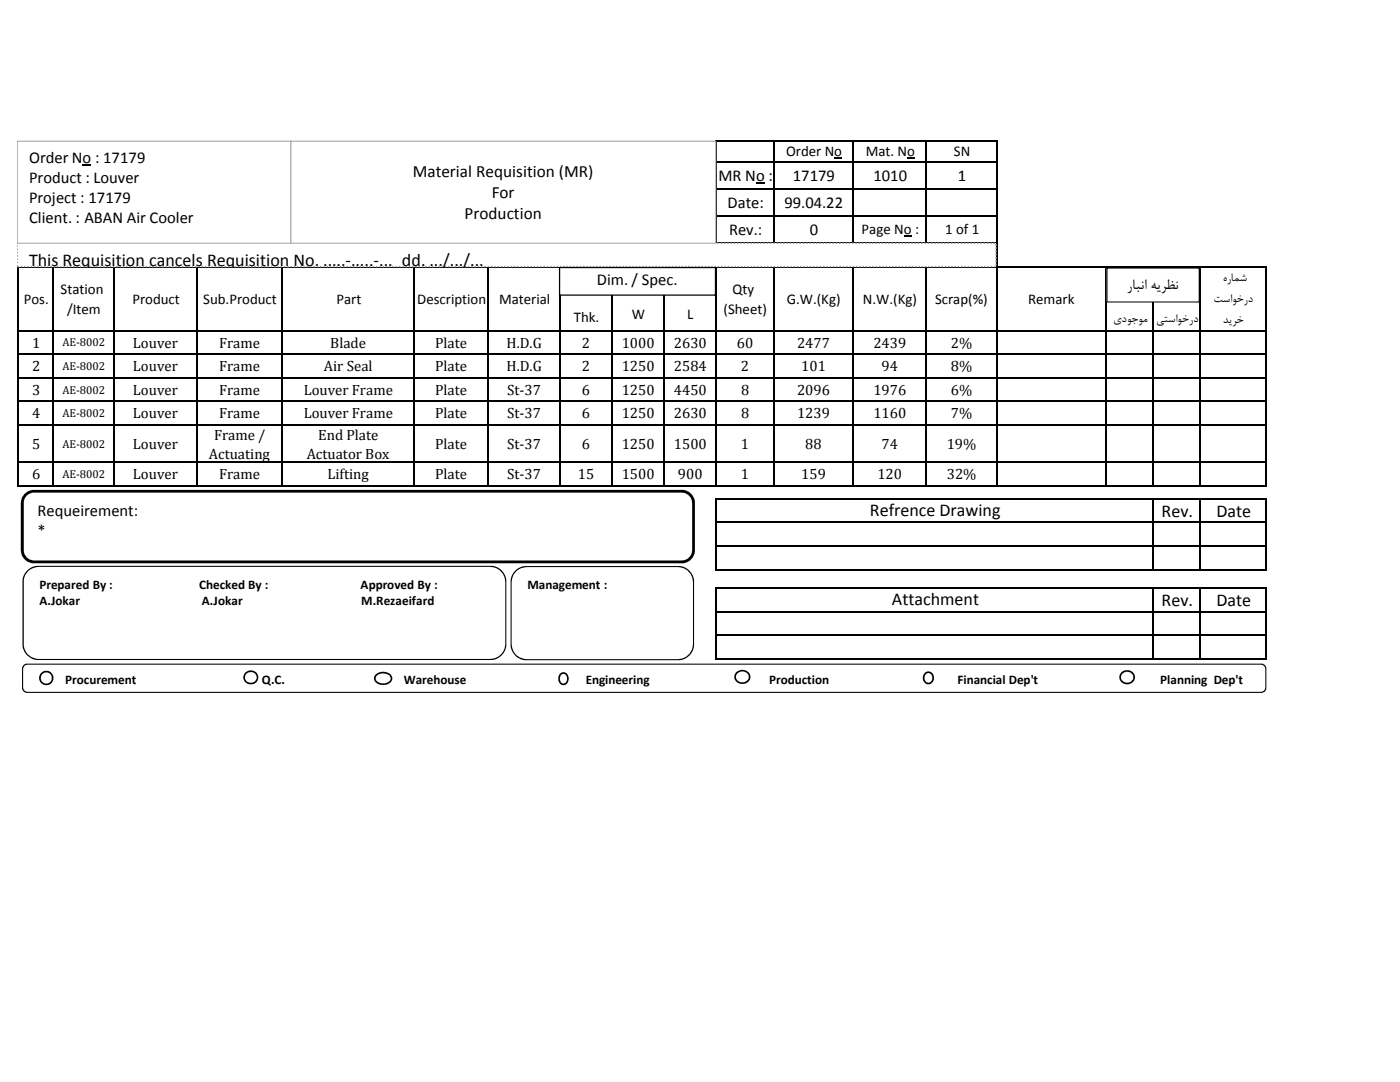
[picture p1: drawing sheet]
<svg xmlns="http://www.w3.org/2000/svg" width="279mm" height="216mm" viewBox="0 0 279 216" stroke-linecap="round" stroke-linejoin="round" font-family="sans-serif">
<path d="M150.9 36.4h1.7v.3h-1.7zM166.5 31.5h1.6v.2h-1.6zM181.1 31.5h1.5v.2h-1.5zM180.4 47.1h1.5v.2h-1.5z" fill="#000"/>
<g fill="none" stroke="#000" stroke-width=".3">
<path d="M143 27.9v20.7M143.1 28h56M143.1 32.3h56M143.1 37.7h56M154.4 28.2v20.4M170.3 28.2v20.4M184.8 28.2v20.4M198.9 28.2v68.9M3.6 53.2v43.9M3.7 53.3h249.2M10.6 53.5v43.6M22.8 53.5v43.6"/>
<path d="M39.2 53.5v43.6M56.4 53.5v43.6M82.6 53.5v43.6M97.4 53.5v43.6M111.7 53.5v43.6M122.2 53.5v43.6M132.6 53.5v43.6M143 53.5v43.6M143.1 43h56M143.1 48.4h56M154.4 53.5v43.6M170.3 53.5v43.6"/>
<path d="M184.8 53.5v43.6M220.7 53.5v43.6M230.1 53.5v43.6M239.5 53.5v43.6M252.7 53.5v43.6M3.7 66h249.2M3.7 70.7h249.2M3.7 75.4h249.2M3.7 80.1h249.2M3.7 84.8h249.2M3.7 92.3h249.2M3.7 97h249.2"/>
<path d="M143 99.4v14.4M143.1 99.5h109.8M230.1 99.7v14.1M239.5 99.7v14.1M252.7 99.7v14.1M143 117.2v14.4M143.1 104.2h109.8M143.1 108.9h109.8M143.1 113.6h109.8M143.1 117.4h109.8M230.1 117.5v14.1M239.5 117.5v14.1"/>
<path d="M252.7 117.5v14.1M143.1 122.1h109.8M143.1 126.8h109.8M143.1 131.5h109.8"/>
</g>
<path d="M3.4 48.5h195.4v4.7h-195.4z" fill="#fff"/>
<path d="M3.4 52.9h.2v.3h-.2zM3.4 52.2h.2v.3h-.2zM3.4 51.6h.2v.3h-.2zM3.4 50.9h.2v.3h-.2zM3.4 50.2h.2v.3h-.2zM3.4 49.6h.2v.3h-.2zM3.4 48.9h.2v.3h-.2zM3.4 48.4h.3v.3h-.3l.2-.2-.2 .1zM4 48.4h.4v.3h-.4zM4.7 48.4h.3v.3h-.3zM5.3 48.4h.4v.3h-.4zM6 48.4h.3v.3h-.3zM6.6 48.4h.4v.3h-.4zM7.3 48.4h.4v.3h-.4zM8 48.4h.3v.3h-.3zM8.6 48.4h.4v.3h-.4zM9.3 48.4h.3v.3h-.3zM9.9 48.4h.4v.3h-.4zM10.6 48.4h.3v.3h-.3zM11.3 48.4h.3v.3h-.3zM11.9 48.4h.3v.3h-.3zM12.6 48.4h.3v.3h-.3zM13.2 48.4h.3v.3h-.3zM13.9 48.4h.3v.3h-.3zM14.5 48.4h.4v.3h-.4zM15.2 48.4h.3v.3h-.3zM15.8 48.4h.4v.3h-.4zM16.5 48.4h.3v.3h-.3zM17.1 48.4h.4v.3h-.4zM17.8 48.4h.4v.3h-.4zM18.5 48.4h.3v.3h-.3zM19.1 48.4h.4v.3h-.4zM19.8 48.4h.3v.3h-.3zM20.4 48.4h.4v.3h-.4zM21.1 48.4h.3v.3h-.3zM21.8 48.4h.3v.3h-.3zM22.4 48.4h.3v.3h-.3zM23.1 48.4h.3v.3h-.3zM23.7 48.4h.3v.3h-.3zM24.4 48.4h.3v.3h-.3zM25 48.4h.4v.3h-.4zM25.7 48.4h.3v.3h-.3zM26.3 48.4h.4v.3h-.4zM27 48.4h.3v.3h-.3zM27.6 48.4h.4v.3h-.4zM28.3 48.4h.4v.3h-.4zM29 48.4h.3v.3h-.3zM29.6 48.4h.4v.3h-.4zM30.3 48.4h.3v.3h-.3zM30.9 48.4h.4v.3h-.4zM31.6 48.4h.3v.3h-.3zM32.3 48.4h.3v.3h-.3zM32.9 48.4h.3v.3h-.3zM33.6 48.4h.3v.3h-.3zM34.2 48.4h.3v.3h-.3zM34.9 48.4h.3v.3h-.3zM35.5 48.4h.4v.3h-.4zM36.2 48.4h.3v.3h-.3zM36.8 48.4h.4v.3h-.4zM37.5 48.4h.3v.3h-.3zM38.1 48.4h.4v.3h-.4zM38.8 48.4h.4v.3h-.4zM39.5 48.4h.3v.3h-.3zM40.1 48.4h.4v.3h-.4zM40.8 48.4h.3v.3h-.3zM41.4 48.4h.4v.3h-.4zM42.1 48.4h.3v.3h-.3zM42.8 48.4h.3v.3h-.3zM43.4 48.4h.3v.3h-.3zM44.1 48.4h.3v.3h-.3zM44.7 48.4h.3v.3h-.3zM45.4 48.4h.3v.3h-.3zM46 48.4h.4v.3h-.4zM46.7 48.4h.3v.3h-.3zM47.3 48.4h.4v.3h-.4zM48 48.4h.3v.3h-.3zM48.6 48.4h.4v.3h-.4zM49.3 48.4h.4v.3h-.4zM50 48.4h.3v.3h-.3zM50.6 48.4h.4v.3h-.4zM51.3 48.4h.3v.3h-.3zM51.9 48.4h.4v.3h-.4zM52.6 48.4h.3v.3h-.3zM53.3 48.4h.3v.3h-.3zM53.9 48.4h.3v.3h-.3zM54.6 48.4h.3v.3h-.3zM55.2 48.4h.3v.3h-.3zM55.9 48.4h.3v.3h-.3zM56.5 48.4h.4v.3h-.4zM57.2 48.4h.3v.3h-.3zM57.8 48.4h.4v.3h-.4zM58.5 48.4h.3v.3h-.3zM59.1 48.4h.4v.3h-.4zM59.8 48.4h.4v.3h-.4zM60.5 48.4h.3v.3h-.3zM61.1 48.4h.4v.3h-.4zM61.8 48.4h.3v.3h-.3zM62.4 48.4h.4v.3h-.4zM63.1 48.4h.3v.3h-.3zM63.8 48.4h.3v.3h-.3zM64.4 48.4h.3v.3h-.3zM65.1 48.4h.3v.3h-.3zM65.7 48.4h.3v.3h-.3zM66.4 48.4h.3v.3h-.3zM67 48.4h.4v.3h-.4zM67.7 48.4h.3v.3h-.3zM68.3 48.4h.4v.3h-.4zM69 48.4h.3v.3h-.3zM69.6 48.4h.4v.3h-.4zM70.3 48.4h.4v.3h-.4zM71 48.4h.3v.3h-.3zM71.6 48.4h.4v.3h-.4zM72.3 48.4h.3v.3h-.3zM72.9 48.4h.4v.3h-.4zM73.6 48.4h.3v.3h-.3zM74.3 48.4h.3v.3h-.3zM74.9 48.4h.3v.3h-.3zM75.6 48.4h.3v.3h-.3zM76.2 48.4h.3v.3h-.3zM76.9 48.4h.3v.3h-.3zM77.5 48.4h.4v.3h-.4zM78.2 48.4h.3v.3h-.3zM78.8 48.4h.4v.3h-.4zM79.5 48.4h.3v.3h-.3zM80.1 48.4h.4v.3h-.4zM80.8 48.4h.4v.3h-.4zM81.4 48.4h.4v.3h-.4zM82.1 48.4h.4v.3h-.4zM82.8 48.4h.3v.3h-.3zM83.4 48.4h.4v.3h-.4zM84.1 48.4h.3v.3h-.3zM84.8 48.4h.3v.3h-.3zM85.4 48.4h.3v.3h-.3zM86.1 48.4h.3v.3h-.3zM86.7 48.4h.3v.3h-.3zM87.4 48.4h.3v.3h-.3zM88 48.4h.3v.3h-.3zM88.7 48.4h.3v.3h-.3zM89.3 48.4h.4v.3h-.4zM90 48.4h.3v.3h-.3zM90.6 48.4h.4v.3h-.4zM91.3 48.4h.4v.3h-.4zM91.9 48.4h.4v.3h-.4zM92.6 48.4h.4v.3h-.4zM93.3 48.4h.3v.3h-.3zM93.9 48.4h.4v.3h-.4zM94.6 48.4h.3v.3h-.3zM95.2 48.4h.4v.3h-.4zM95.9 48.4h.3v.3h-.3zM96.6 48.4h.3v.3h-.3zM97.2 48.4h.3v.3h-.3zM97.9 48.4h.3v.3h-.3zM98.5 48.4h.3v.3h-.3zM99.2 48.4h.3v.3h-.3zM99.8 48.4h.4v.3h-.4zM100.5 48.4h.3v.3h-.3zM101.1 48.4h.4v.3h-.4zM101.8 48.4h.4v.3h-.4zM102.4 48.4h.4v.3h-.4zM103.1 48.4h.4v.3h-.4zM103.8 48.4h.3v.3h-.3zM104.4 48.4h.4v.3h-.4zM105.1 48.4h.3v.3h-.3zM105.7 48.4h.4v.3h-.4zM106.4 48.4h.3v.3h-.3zM107.1 48.4h.3v.3h-.3zM107.7 48.4h.3v.3h-.3zM108.4 48.4h.3v.3h-.3zM109 48.4h.3v.3h-.3zM109.7 48.4h.3v.3h-.3zM110.3 48.4h.4v.3h-.4zM111 48.4h.3v.3h-.3zM111.6 48.4h.4v.3h-.4zM112.3 48.4h.3v.3h-.3zM112.9 48.4h.4v.3h-.4zM113.6 48.4h.4v.3h-.4zM114.3 48.4h.3v.3h-.3zM114.9 48.4h.4v.3h-.4zM115.6 48.4h.3v.3h-.3zM116.2 48.4h.4v.3h-.4zM116.9 48.4h.3v.3h-.3zM117.6 48.4h.3v.3h-.3zM118.2 48.4h.3v.3h-.3zM118.9 48.4h.3v.3h-.3zM119.5 48.4h.3v.3h-.3zM120.2 48.4h.3v.3h-.3zM120.8 48.4h.4v.3h-.4zM121.5 48.4h.3v.3h-.3zM122.1 48.4h.4v.3h-.4zM122.8 48.4h.3v.3h-.3zM123.4 48.4h.4v.3h-.4zM124.1 48.4h.4v.3h-.4zM124.8 48.4h.3v.3h-.3zM125.4 48.4h.4v.3h-.4zM126.1 48.4h.3v.3h-.3zM126.7 48.4h.4v.3h-.4zM127.4 48.4h.3v.3h-.3zM128.1 48.4h.3v.3h-.3zM128.7 48.4h.3v.3h-.3zM129.4 48.4h.3v.3h-.3zM130 48.4h.3v.3h-.3zM130.7 48.4h.3v.3h-.3zM131.3 48.4h.4v.3h-.4zM132 48.4h.3v.3h-.3zM132.6 48.4h.4v.3h-.4zM133.3 48.4h.3v.3h-.3zM133.9 48.4h.4v.3h-.4zM134.6 48.4h.4v.3h-.4zM135.3 48.4h.3v.3h-.3zM135.9 48.4h.4v.3h-.4zM136.6 48.4h.3v.3h-.3zM137.2 48.4h.4v.3h-.4zM137.9 48.4h.3v.3h-.3zM138.6 48.4h.3v.3h-.3zM139.2 48.4h.3v.3h-.3zM139.9 48.4h.3v.3h-.3zM140.5 48.4h.3v.3h-.3zM141.2 48.4h.3v.3h-.3zM141.8 48.4h.4v.3h-.4zM142.5 48.4h.3v.3h-.3zM143.1 48.4h.4v.3h-.4zM143.8 48.4h.3v.3h-.3zM144.4 48.4h.4v.3h-.4zM145.1 48.4h.4v.3h-.4zM145.8 48.4h.3v.3h-.3zM146.4 48.4h.4v.3h-.4zM147.1 48.4h.3v.3h-.3zM147.7 48.4h.4v.3h-.4zM148.4 48.4h.3v.3h-.3zM149.1 48.4h.3v.3h-.3zM149.7 48.4h.3v.3h-.3zM150.4 48.4h.3v.3h-.3zM151 48.4h.3v.3h-.3zM151.7 48.4h.3v.3h-.3zM152.3 48.4h.4v.3h-.4zM153 48.4h.3v.3h-.3zM153.6 48.4h.4v.3h-.4zM154.3 48.4h.3v.3h-.3zM154.9 48.4h.4v.3h-.4zM155.6 48.4h.4v.3h-.4zM156.3 48.4h.3v.3h-.3zM156.9 48.4h.4v.3h-.4zM157.6 48.4h.3v.3h-.3zM158.2 48.4h.4v.3h-.4zM158.9 48.4h.3v.3h-.3zM159.6 48.4h.3v.3h-.3zM160.2 48.4h.3v.3h-.3zM160.9 48.4h.3v.3h-.3zM161.5 48.4h.3v.3h-.3zM162.2 48.4h.3v.3h-.3zM162.8 48.4h.4v.3h-.4zM163.5 48.4h.3v.3h-.3zM164.1 48.4h.4v.3h-.4zM164.8 48.4h.3v.3h-.3zM165.4 48.4h.4v.3h-.4zM166.1 48.4h.4v.3h-.4zM166.8 48.4h.3v.3h-.3zM167.4 48.4h.4v.3h-.4zM168.1 48.4h.3v.3h-.3zM168.7 48.4h.4v.3h-.4zM169.4 48.4h.3v.3h-.3zM170.1 48.4h.3v.3h-.3zM170.7 48.4h.3v.3h-.3zM171.4 48.4h.3v.3h-.3zM172 48.4h.3v.3h-.3zM172.7 48.4h.3v.3h-.3zM173.3 48.4h.4v.3h-.4zM174 48.4h.3v.3h-.3zM174.6 48.4h.4v.3h-.4zM175.3 48.4h.3v.3h-.3zM175.9 48.4h.4v.3h-.4zM176.6 48.4h.4v.3h-.4zM177.2 48.4h.4v.3h-.4zM177.9 48.4h.4v.3h-.4zM178.6 48.4h.3v.3h-.3zM179.2 48.4h.4v.3h-.4zM179.9 48.4h.3v.3h-.3zM180.6 48.4h.3v.3h-.3zM181.2 48.4h.3v.3h-.3zM181.9 48.4h.3v.3h-.3zM182.5 48.4h.3v.3h-.3zM183.2 48.4h.3v.3h-.3zM183.8 48.4h.3v.3h-.3zM184.5 48.4h.3v.3h-.3zM185.1 48.4h.4v.3h-.4zM185.8 48.4h.3v.3h-.3zM186.4 48.4h.4v.3h-.4zM187.1 48.4h.4v.3h-.4zM187.7 48.4h.4v.3h-.4zM188.4 48.4h.4v.3h-.4zM189.1 48.4h.3v.3h-.3zM189.7 48.4h.4v.3h-.4zM190.4 48.4h.3v.3h-.3zM191.1 48.4h.3v.3h-.3zM191.7 48.4h.3v.3h-.3zM192.4 48.4h.3v.3h-.3zM193 48.4h.3v.3h-.3zM193.7 48.4h.3v.3h-.3zM194.3 48.4h.3v.3h-.3zM195 48.4h.3v.3h-.3zM195.6 48.4h.4v.3h-.4zM196.3 48.4h.3v.3h-.3zM196.9 48.4h.4v.3h-.4zM197.6 48.4h.4v.3h-.4zM198.2 48.4h.4v.3h-.4zM198.6 48.7h.3v.3h-.3zM198.6 49.3h.3v.4h-.3zM198.6 50h.3v.3h-.3zM198.6 50.6h.3v.4h-.3zM198.6 51.3h.3v.3h-.3zM198.6 51.9h.3v.4h-.3zM198.6 52.6h.3v.4h-.3zM198.4 53h.3v.3h-.3zM197.7 53h.3v.3h-.3zM197.1 53h.3v.3h-.3zM196.4 53h.3v.3h-.3zM195.7 53h.3v.3h-.3zM195.1 53h.3v.3h-.3zM194.4 53h.3v.3h-.3zM193.8 53h.3v.3h-.3zM193.1 53h.3v.3h-.3zM192.4 53h.4v.3h-.4zM191.8 53h.3v.3h-.3zM191.1 53h.4v.3h-.4zM190.5 53h.3v.3h-.3zM189.8 53h.4v.3h-.4zM189.2 53h.3v.3h-.3zM188.5 53h.3v.3h-.3zM187.9 53h.3v.3h-.3zM187.2 53h.3v.3h-.3zM186.6 53h.3v.3h-.3zM185.9 53h.3v.3h-.3zM185.3 53h.2v.3h-.2zM184.6 53h.3v.3h-.3zM183.9 53h.3v.3h-.3zM183.3 53h.3v.3h-.3zM182.6 53h.3v.3h-.3zM181.9 53h.4v.3h-.4zM181.3 53h.3v.3h-.3zM180.6 53h.4v.3h-.4zM180 53h.3v.3h-.3zM179.3 53h.4v.3h-.4zM178.7 53h.3v.3h-.3zM178 53h.4v.3h-.4zM177.4 53h.3v.3h-.3zM176.7 53h.3v.3h-.3zM176.1 53h.3v.3h-.3zM175.4 53h.3v.3h-.3zM174.8 53h.2v.3h-.2zM174.1 53h.3v.3h-.3zM173.4 53h.3v.3h-.3zM172.8 53h.3v.3h-.3zM172.1 53h.3v.3h-.3zM171.4 53h.4v.3h-.4zM170.8 53h.3v.3h-.3zM170.1 53h.4v.3h-.4zM169.5 53h.3v.3h-.3zM168.8 53h.4v.3h-.4zM168.2 53h.3v.3h-.3zM167.5 53h.4v.3h-.4zM166.9 53h.3v.3h-.3zM166.2 53h.3v.3h-.3zM165.6 53h.3v.3h-.3zM164.9 53h.3v.3h-.3zM164.3 53h.2v.3h-.2zM163.6 53h.3v.3h-.3zM162.9 53h.3v.3h-.3zM162.3 53h.3v.3h-.3zM161.6 53h.3v.3h-.3zM161 53h.3v.3h-.3zM160.3 53h.3v.3h-.3zM159.6 53h.4v.3h-.4zM159 53h.3v.3h-.3zM158.3 53h.4v.3h-.4zM157.7 53h.3v.3h-.3zM157 53h.4v.3h-.4zM156.4 53h.3v.3h-.3zM155.7 53h.3v.3h-.3zM155.1 53h.3v.3h-.3zM154.4 53h.3v.3h-.3zM153.8 53h.3v.3h-.3zM153.1 53h.3v.3h-.3zM152.4 53h.3v.3h-.3zM151.8 53h.3v.3h-.3zM151.1 53h.3v.3h-.3zM150.5 53h.3v.3h-.3zM149.8 53h.3v.3h-.3zM149.1 53h.4v.3h-.4zM148.5 53h.3v.3h-.3zM147.8 53h.4v.3h-.4zM147.2 53h.3v.3h-.3zM146.5 53h.4v.3h-.4zM145.9 53h.3v.3h-.3zM145.2 53h.3v.3h-.3zM144.6 53h.3v.3h-.3zM143.9 53h.3v.3h-.3zM143.3 53h.3v.3h-.3zM142.6 53h.3v.3h-.3zM141.9 53h.3v.3h-.3zM141.3 53h.3v.3h-.3zM140.6 53h.3v.3h-.3zM140 53h.3v.3h-.3zM139.3 53h.3v.3h-.3zM138.6 53h.4v.3h-.4zM138 53h.3v.3h-.3zM137.3 53h.4v.3h-.4zM136.7 53h.3v.3h-.3zM136 53h.4v.3h-.4zM135.4 53h.3v.3h-.3zM134.7 53h.3v.3h-.3zM134.1 53h.3v.3h-.3zM133.4 53h.3v.3h-.3zM132.8 53h.3v.3h-.3zM132.1 53h.3v.3h-.3zM131.4 53h.3v.3h-.3zM130.8 53h.3v.3h-.3zM130.1 53h.3v.3h-.3zM129.5 53h.3v.3h-.3zM128.8 53h.3v.3h-.3zM128.1 53h.4v.3h-.4zM127.5 53h.3v.3h-.3zM126.8 53h.4v.3h-.4zM126.2 53h.3v.3h-.3zM125.5 53h.4v.3h-.4zM124.9 53h.3v.3h-.3zM124.2 53h.3v.3h-.3zM123.6 53h.3v.3h-.3zM122.9 53h.3v.3h-.3zM122.3 53h.3v.3h-.3zM121.6 53h.3v.3h-.3zM120.9 53h.3v.3h-.3zM120.3 53h.3v.3h-.3zM119.6 53h.3v.3h-.3zM119 53h.3v.3h-.3zM118.3 53h.3v.3h-.3zM117.6 53h.4v.3h-.4zM117 53h.3v.3h-.3zM116.3 53h.4v.3h-.4zM115.7 53h.3v.3h-.3zM115 53h.4v.3h-.4zM114.4 53h.3v.3h-.3zM113.7 53h.3v.3h-.3zM113.1 53h.3v.3h-.3zM112.4 53h.3v.3h-.3zM111.8 53h.3v.3h-.3zM111.1 53h.3v.3h-.3zM110.4 53h.3v.3h-.3zM109.8 53h.3v.3h-.3zM109.1 53h.3v.3h-.3zM108.5 53h.3v.3h-.3zM107.8 53h.3v.3h-.3zM107.1 53h.4v.3h-.4zM106.5 53h.3v.3h-.3zM105.8 53h.4v.3h-.4zM105.2 53h.3v.3h-.3zM104.5 53h.4v.3h-.4zM103.9 53h.3v.3h-.3zM103.2 53h.3v.3h-.3zM102.6 53h.3v.3h-.3zM101.9 53h.3v.3h-.3zM101.3 53h.3v.3h-.3zM100.6 53h.3v.3h-.3zM99.9 53h.3v.3h-.3zM99.3 53h.3v.3h-.3zM98.6 53h.3v.3h-.3zM98 53h.3v.3h-.3zM97.3 53h.3v.3h-.3zM96.6 53h.4v.3h-.4zM96 53h.3v.3h-.3zM95.3 53h.4v.3h-.4zM94.7 53h.3v.3h-.3zM94 53h.4v.3h-.4zM93.4 53h.3v.3h-.3zM92.7 53h.3v.3h-.3zM92.1 53h.3v.3h-.3zM91.4 53h.3v.3h-.3zM90.8 53h.3v.3h-.3zM90.1 53h.3v.3h-.3zM89.5 53h.2v.3h-.2zM88.8 53h.3v.3h-.3zM88.1 53h.3v.3h-.3zM87.5 53h.3v.3h-.3zM86.8 53h.3v.3h-.3zM86.1 53h.4v.3h-.4zM85.5 53h.3v.3h-.3zM84.8 53h.4v.3h-.4zM84.2 53h.3v.3h-.3zM83.5 53h.4v.3h-.4zM82.9 53h.3v.3h-.3zM82.2 53h.3v.3h-.3zM81.6 53h.3v.3h-.3zM80.9 53h.3v.3h-.3zM80.3 53h.3v.3h-.3zM79.6 53h.3v.3h-.3zM79 53h.2v.3h-.2zM78.3 53h.3v.3h-.3zM77.6 53h.3v.3h-.3zM77 53h.3v.3h-.3zM76.3 53h.3v.3h-.3zM75.6 53h.4v.3h-.4zM75 53h.3v.3h-.3zM74.3 53h.4v.3h-.4zM73.7 53h.3v.3h-.3zM73 53h.4v.3h-.4zM72.4 53h.3v.3h-.3zM71.7 53h.4v.3h-.4zM71.1 53h.3v.3h-.3zM70.4 53h.3v.3h-.3zM69.8 53h.3v.3h-.3zM69.1 53h.3v.3h-.3zM68.5 53h.2v.3h-.2zM67.8 53h.3v.3h-.3zM67.1 53h.3v.3h-.3zM66.5 53h.3v.3h-.3zM65.8 53h.3v.3h-.3zM65.2 53h.3v.3h-.3zM64.5 53h.3v.3h-.3zM63.8 53h.4v.3h-.4zM63.2 53h.3v.3h-.3zM62.5 53h.4v.3h-.4zM61.9 53h.3v.3h-.3zM61.2 53h.4v.3h-.4zM60.6 53h.3v.3h-.3zM59.9 53h.3v.3h-.3zM59.3 53h.3v.3h-.3zM58.6 53h.3v.3h-.3zM58 53h.3v.3h-.3zM57.3 53h.3v.3h-.3zM56.6 53h.3v.3h-.3zM56 53h.3v.3h-.3zM55.3 53h.3v.3h-.3zM54.7 53h.3v.3h-.3zM54 53h.3v.3h-.3zM53.3 53h.4v.3h-.4zM52.7 53h.3v.3h-.3zM52 53h.4v.3h-.4zM51.4 53h.3v.3h-.3zM50.7 53h.4v.3h-.4zM50.1 53h.3v.3h-.3zM49.4 53h.3v.3h-.3zM48.8 53h.3v.3h-.3zM48.1 53h.3v.3h-.3zM47.5 53h.3v.3h-.3zM46.8 53h.3v.3h-.3zM46.1 53h.3v.3h-.3zM45.5 53h.3v.3h-.3zM44.8 53h.3v.3h-.3zM44.2 53h.3v.3h-.3zM43.5 53h.3v.3h-.3zM42.8 53h.4v.3h-.4zM42.2 53h.3v.3h-.3zM41.5 53h.4v.3h-.4zM40.9 53h.3v.3h-.3zM40.2 53h.4v.3h-.4zM39.6 53h.3v.3h-.3zM38.9 53h.3v.3h-.3zM38.3 53h.3v.3h-.3zM37.6 53h.3v.3h-.3zM37 53h.3v.3h-.3zM36.3 53h.3v.3h-.3zM35.6 53h.3v.3h-.3zM35 53h.3v.3h-.3zM34.3 53h.3v.3h-.3zM33.7 53h.3v.3h-.3zM33 53h.3v.3h-.3zM32.3 53h.4v.3h-.4zM31.7 53h.3v.3h-.3zM31 53h.4v.3h-.4zM30.4 53h.3v.3h-.3zM29.7 53h.4v.3h-.4zM29.1 53h.3v.3h-.3zM28.4 53h.3v.3h-.3zM27.8 53h.3v.3h-.3zM27.1 53h.3v.3h-.3zM26.5 53h.3v.3h-.3zM25.8 53h.3v.3h-.3zM25.1 53h.3v.3h-.3zM24.5 53h.3v.3h-.3zM23.8 53h.3v.3h-.3zM23.2 53h.3v.3h-.3zM22.5 53h.3v.3h-.3zM21.8 53h.4v.3h-.4zM21.2 53h.3v.3h-.3zM20.5 53h.4v.3h-.4zM19.9 53h.3v.3h-.3zM19.2 53h.4v.3h-.4zM18.6 53h.3v.3h-.3zM17.9 53h.3v.3h-.3zM17.3 53h.3v.3h-.3zM16.6 53h.3v.3h-.3zM16 53h.3v.3h-.3zM15.3 53h.3v.3h-.3zM14.6 53h.3v.3h-.3zM14 53h.3v.3h-.3zM13.3 53h.3v.3h-.3zM12.7 53h.3v.3h-.3zM12 53h.3v.3h-.3zM11.3 53h.4v.3h-.4zM10.7 53h.3v.3h-.3zM10 53h.4v.3h-.4zM9.4 53h.3v.3h-.3zM8.7 53h.4v.3h-.4zM8.1 53h.3v.3h-.3zM7.4 53h.3v.3h-.3zM6.8 53h.3v.3h-.3zM6.1 53h.3v.3h-.3zM5.5 53h.3v.3h-.3zM4.8 53h.3v.3h-.3zM4.1 53h.3v.3h-.3zM3.5 53h.3v.3h-.3z" fill="#a6a6a6"/>
<path d="M3.4 28.2h54.6v20.3h-54.6z" fill="#fff"/>
<path d="M3.4 28.1h54.7v20.5h-54.7zM3.4 28.3l.2-.1v20.3l-.2-.1h54.6v.1v-20.3v.1z" fill="#a6a6a6"/>
<path d="M16.5 32.9h1.7v.2h-1.7z" fill="#000"/>
<path d="M58 28.2h84.8v20.3h-84.8z" fill="#fff"/>
<path d="M58 28.1h84.8l.2 .1v20.3l-.2 .1h-84.8zM58 28.3l.2-.1v20.3l-.2-.1h84.8l-.1 .1v-20.3l.1 .1z" fill="#a6a6a6"/>
<path d="M220.9 53.5h18.4v6.7h-18.4z" fill="#fff"/>
<path d="M220.8 53.4l18.5-.1 .1 .2v6.8l-18.5 .1-.1-.2zM220.9 53.6l.1-.1v6.7h-.1h18.4h-.1v-6.7l.1 .1z" fill="#000"/>
<path d="M111.7 53.4h31.1v5.5h-31.1z" fill="#fff"/>
<path d="M111.6 53.3h31.2l.1 .1v5.5l-.1 .1h-31.1l-.2-.1zM111.7 53.5l.1-.1v5.5l-.1-.1h31.1l-.1 .1v-5.5l.1 .1z" fill="#000"/>
<path d="M5 98.9a2.36 2.36 0 0 1 1.8-.9h129.3a2.33 2.33 0 0 1 2.3 2.4v9.4a2.3 2.3 0 0 1-2.3 2.3h-129.3a2.34 2.34 0 0 1-2.4-2.3v-9.4l.1-.6z" fill-rule="evenodd" fill="#fff"/>
<path d="M4.8 98.6a2.62 2.62 0 0 1 2-.9h129.5a2.65 2.65 0 0 1 2.4 2.4v9.9a2.65 2.65 0 0 1-2.3 2.4h-129.6a2.64 2.64 0 0 1-2.7-2.6v-9.4l.2-.8zM5.3 98.9l-.3 .5-.3 .8v9.6a2.09 2.09 0 0 0 2.1 2h129.3a2.1 2.1 0 0 0 2-2v-9.4a2.1 2.1 0 0 0-2-2.1h-129.3l-.7 .1z" fill="#000"/>
<path d="M5.8 113.7l1.2-.6 .7-.1h90.1a3.1 3.1 0 0 1 3.1 3.1v12.4a3.1 3.1 0 0 1-3.1 3.1h-90.1a3.1 3.1 0 0 1-3.1-3.1v-12.4a3.1 3.1 0 0 1 1.2-2.4z" fill-rule="evenodd" fill="#fff"/>
<path d="M5.6 113.7a3 3 0 0 1 2.1-.8h90.5a3.2 3.2 0 0 1 2.8 2.9v13a3.2 3.2 0 0 1-2.8 2.9h-90.8a3.2 3.2 0 0 1-2.9-3.2v-13.1a3.3 3.3 0 0 1 1.1-1.7zM5.8 113.8a2.88 2.88 0 0 0-1.1 2.3v12.4a2.98 2.98 0 0 0 3 3h90.1a3 3 0 0 0 3-3v-12.4a3 3 0 0 0-3-3h-90.1l-1.1 .2z" fill="#000"/>
<path d="M102.9 113.9a3.1 3.1 0 0 1 2.2-.9h30.2a3.1 3.1 0 0 1 3.1 3.2v12.3a3.1 3.1 0 0 1-3.1 3.1h-30.2a3.1 3.1 0 0 1-3.1-3.1v-12.3a3.1 3.1 0 0 1 .9-2.3z" fill-rule="evenodd" fill="#fff"/>
<path d="M103 113.7a3.1 3.1 0 0 1 2.1-.8h30.5a3.2 3.2 0 0 1 2.9 2.9v13.1a3.2 3.2 0 0 1-2.9 2.8h-30.8a3.2 3.2 0 0 1-2.9-3.2v-13a3.2 3.2 0 0 1 1.1-1.8zM103.2 113.8a3.1 3.1 0 0 0-1.1 2.4v12.3a3 3 0 0 0 3 3h30.2a3 3 0 0 0 3-3v-12.3a3 3 0 0 0-3-3h-30.2l-1.1 .2z" fill="#000"/>
<path d="M4.8 132.8l.7-.3h246.2a.92 .92 0 0 1 .9 1v3.7a.89 .89 0 0 1-.9 .9h-246.2a.92 .92 0 0 1-1-.9v-3.7z" fill-rule="evenodd" fill="#fff"/>
<path d="M4.6 132.8l.6-.4h246.7l.7 .4 .1 .4v4.2a1.03 1.03 0 0 1-.8 .9h-246.7l-.6-.5-.2-.3v-4.3zM4.9 132.9l-.3 .6v3.7l.3 .6 .6 .2h246.3a.81 .81 0 0 0 .7-.8v-3.7l-.2-.6-.6-.3h-246.2z" fill="#000"/>
<circle cx="9.2" cy="135.3" r="1.29" fill="#fff"/>
<path d="M7.8 135.3a1.45 1.45 0 0 1 2.9 0 1.45 1.45 0 0 1-2.9 0zM8.1 135.3a1.15 1.15 0 0 0 2.3 0 1.15 1.15 0 0 0-2.3 0z" fill="#000"/>
<path d="M49 134.4a1.32 1.32 0 0 1 1.9-.2 1.32 1.32 0 0 1 0 2 1.32 1.32 0 0 1-1.9-.3 1.16 1.16 0 0 1 0-1.5z" fill-rule="evenodd" fill="#fff"/>
<path d="M49 134.2l.5-.3 .8-.1a1.44 1.44 0 0 1 1.1 2 1.44 1.44 0 0 1-2.2 .5 1.33 1.33 0 0 1-.2-2.1zM49.2 134.4l-.3 .6v.4l.3 .5 .6 .3h.5l.6-.3 .3-.5v-.5l-.3-.5-.6-.3-.7 .1z" fill="#000"/>
<path d="M75.1 134.7a1.85 1.85 0 0 1 3 .7 1.86 1.86 0 0 1-3.2 .3l-.1-.3z" fill-rule="evenodd" fill="#fff"/>
<path d="M74.9 134.6h.1a2.28 2.28 0 0 1 3 0l.3 .7a1.46 1.46 0 0 1-1.5 1.4l-1.1-.1-.8-.5-.3-.6zM75.2 134.8l-.2 .4 .1 .6 .3 .3 .8 .3 1.1-.2 .5-.3 .2-.4-.2-.7-.7-.3h-1.2z" fill="#000"/>
<path d="M223.8 134.4a1.36 1.36 0 0 1 1.9-.4 1.36 1.36 0 0 1 .4 1.9 1.36 1.36 0 0 1-1.9 .3 1.36 1.36 0 0 1-.4-1.8z" fill-rule="evenodd" fill="#fff"/>
<path d="M223.8 134.1a1.54 1.54 0 0 1 2-.1 1.54 1.54 0 0 1 .5 1.9h-.1a1.58 1.58 0 0 1-1.8 .6 1.58 1.58 0 0 1-1-1.6zM224.1 134.4l-.3 .3-.1 .5 .2 .6 .3 .3 .7 .1 .6-.1 .5-.3 .2-.5v-.4l-.5-.7-.8-.2z" fill="#000"/>
<path d="M111.8 134.6a.95 .95 0 0 1 1.3 0 .95 .95 0 0 1 .2 1.2 .89 .89 0 0 1-1.1 .7 .89 .89 0 0 1-.7-1.1z" fill-rule="evenodd" fill="#fff"/>
<path d="M111.8 134.3a1.03 1.03 0 0 1 1.1-.1 1.03 1.03 0 0 1 .6 1v.5a1.05 1.05 0 0 1-1.2 1 1.05 1.05 0 0 1-.9-1.3l.1-.7zM111.9 134.7l-.2 .7 .1 .6 .4 .4h.4l.5-.6v-.8l-.5-.5h-.4z" fill="#000"/>
<path d="M184.7 134.3a1.1 1.1 0 0 1 1.5 .6 1.1 1.1 0 0 1-.6 1.4 1.12 1.12 0 0 1-1.2-.6 1.12 1.12 0 0 1 .3-1.4z" fill-rule="evenodd" fill="#fff"/>
<path d="M184.5 134.3l.3-.2 .5-.1a1.07 1.07 0 0 1 1 .7l.1 .9-.2 .4-.3 .3-.4 .2a1.11 1.11 0 0 1-1.3-.9v-.9zM184.8 134.5l-.3 .6v.4l.4 .6 .6 .1 .5-.5v-.8l-.4-.5-.3-.1z" fill="#000"/>
<path d="M147 134.3a1.39 1.39 0 0 1 1.9-.4 1.39 1.39 0 0 1 .4 1.9 1.53 1.53 0 0 1-1.5 .5 1.53 1.53 0 0 1-1.1-1.2z" fill-rule="evenodd" fill="#fff"/>
<path d="M146.8 134.2a1.83 1.83 0 0 1 1.7-.5 1.41 1.41 0 0 1 1.2 1.6 1.41 1.41 0 0 1-1.6 1.2l-.6-.1a1.36 1.36 0 0 1-.7-2.1zM147.2 134.3l-.3 .4v.4v.4l.5 .5 1 .1 .5-.1 .5-.5v-.9l-.5-.4-1-.2z" fill="#000"/>
<g font-size="3.6">
<text x="5.8" y="53.1">This Requisition cancels Requisition No. .....‐.....‐... dd. .../.../...</text>
<text x="173.6" y="103">Refrence Drawing</text>
<text x="231.8" y="103.1">Rev.</text>
<text x="242.8" y="103.1">Date</text>
<text x="178" y="120.8">Attachment</text>
<text x="231.8" y="120.9">Rev.</text>
<text x="242.8" y="120.9">Date</text>
</g>
<g font-size="3.4">
<text x="82.4" y="35.3">Material Requisition (MR)</text>
<text x="98.1" y="39.5">For</text>
<text x="92.7" y="43.7">Production</text>
</g>
<g font-size="3.3">
<text x="5.8" y="32.5">Order No : 17179</text>
<text x="5.8" y="40.5">Project : 17179</text>
<text x="5.8" y="36.4">Product : Louver</text>
<text x="143.4" y="36.1">MR No :</text>
<text x="145.2" y="41.4">Date:</text>
<text x="156.6" y="41.4">99.04.22</text>
<text x="158.2" y="36.1">17179</text>
<text x="174.3" y="36.1">1010</text>
<text x="191.2" y="36.1">1</text>
<text x="5.8" y="44.5">Client. : ABAN Air Cooler</text>
<text x="145.5" y="46.8">Rev.:</text>
<text x="161.6" y="46.8">0</text>
<text x="119.1" y="56.9">Dim. / Spec.</text>
<text x="224.9" y="57.6">رابان ه</text>
<text x="230.9" y="57.6">يرظن</text>
<text x="7.5" y="103">Requeirement:</text>
<text x="7.5" y="107">*</text>
</g>
<g font-size="3">
<text x="156.9" y="31.2">Order No</text>
<text x="172.8" y="31.2">Mat. No</text>
<text x="190.4" y="31.2">SN</text>
<text x="172" y="46.7">Page No :</text>
<text x="188.6" y="46.7">1 of 1</text>
<text x="12.1" y="58.7">Station</text>
<text x="146.2" y="58.7">Qty</text>
<text x="4.7" y="60.7">Pos.</text>
<text x="13.4" y="62.6">/Item</text>
<text x="26.4" y="60.7">Product</text>
<text x="40.6" y="60.7">Sub.Product</text>
<text x="67.1" y="60.7">Part</text>
<text x="83.3" y="60.7">Description</text>
<text x="99.6" y="60.7">Material</text>
<text x="114.5" y="64.3">Thk.</text>
<text x="126.1" y="63.6">W</text>
<text x="137.2" y="63.6">L</text>
<text x="144.4" y="62.6">(Sheet)</text>
<text x="157" y="60.7">G.W.(Kg)</text>
<text x="172.2" y="60.7">N.W.(Kg)</text>
<text x="186.6" y="60.7">Scrap(%)</text>
<text x="205.2" y="60.7">Remark</text>
<text x="6.4" y="69.4">1</text>
<text x="26.5" y="69.4">Louver</text>
<text x="43.7" y="69.4">Frame</text>
<text x="65.9" y="69.4">Blade</text>
<text x="86.8" y="69.4">Plate</text>
<text x="101.1" y="69.4">H.D.G</text>
<text x="116.1" y="69.4">2</text>
<text x="124.1" y="69.4">1000</text>
<text x="134.5" y="69.4">2630</text>
<text x="147.1" y="69.4">60</text>
<text x="159.1" y="69.4">2477</text>
<text x="174.3" y="69.4">2439</text>
<text x="189.8" y="69.4">2%</text>
<text x="6.4" y="74.1">2</text>
<text x="26.5" y="74.1">Louver</text>
<text x="43.7" y="74.1">Frame</text>
<text x="64.6" y="74.1">Air Seal</text>
<text x="86.8" y="74.1">Plate</text>
<text x="101.1" y="74.1">H.D.G</text>
<text x="116.1" y="74.1">2</text>
<text x="124.1" y="74.1">1250</text>
<text x="134.5" y="74.1">2584</text>
<text x="147.9" y="74.1">2</text>
<text x="159.9" y="74.1">101</text>
<text x="176" y="74.1">94</text>
<text x="189.8" y="74.1">8%</text>
<text x="6.4" y="78.8">3</text>
<text x="6.4" y="83.5">4</text>
<text x="26.5" y="78.8">Louver</text>
<text x="26.5" y="83.5">Louver</text>
<text x="43.7" y="78.8">Frame</text>
<text x="43.7" y="83.5">Frame</text>
<text x="60.6" y="78.8">Louver Frame</text>
<text x="60.6" y="83.5">Louver Frame</text>
<text x="86.8" y="78.8">Plate</text>
<text x="86.8" y="83.5">Plate</text>
<text x="101.2" y="78.8">St‐37</text>
<text x="101.2" y="83.5">St‐37</text>
<text x="116.1" y="78.8">6</text>
<text x="116.1" y="83.5">6</text>
<text x="124.1" y="78.8">1250</text>
<text x="124.1" y="83.5">1250</text>
<text x="134.5" y="78.8">4450</text>
<text x="134.5" y="83.5">2630</text>
<text x="147.9" y="78.8">8</text>
<text x="147.9" y="83.5">8</text>
<text x="159.1" y="78.8">2096</text>
<text x="159.1" y="83.5">1239</text>
<text x="174.3" y="78.8">1976</text>
<text x="174.3" y="83.5">1160</text>
<text x="189.8" y="78.8">6%</text>
<text x="189.8" y="83.5">7%</text>
<text x="6.4" y="89.6">5</text>
<text x="26.5" y="89.6">Louver</text>
<text x="42.7" y="87.7">Frame /</text>
<text x="63.5" y="87.7">End Plate</text>
<text x="86.8" y="89.6">Plate</text>
<text x="101.2" y="89.6">St‐37</text>
<text x="116.1" y="89.6">6</text>
<text x="124.1" y="89.6">1250</text>
<text x="134.5" y="89.6">1500</text>
<text x="147.9" y="89.6">1</text>
<text x="160.7" y="89.6">88</text>
<text x="175.9" y="89.6">74</text>
<text x="188.9" y="89.6">19%</text>
<text x="6.4" y="95.7">6</text>
<text x="26.5" y="95.7">Louver</text>
<text x="41.7" y="91.5">Actuating</text>
<text x="43.7" y="95.7">Frame</text>
<text x="61.2" y="91.5">Actuator Box</text>
<text x="65.4" y="95.7">Lifting</text>
<text x="86.8" y="95.7">Plate</text>
<text x="101.2" y="95.7">St‐37</text>
<text x="115.3" y="95.7">15</text>
<text x="124.1" y="95.7">1500</text>
<text x="135.3" y="95.7">900</text>
<text x="147.9" y="95.7">1</text>
<text x="159.9" y="95.7">159</text>
<text x="175.1" y="95.7">120</text>
<text x="189" y="95.7">32%</text>
</g>
<g font-size="2.6">
<text x="244" y="56">هرامش</text>
<text x="222.2" y="64.3">يدوجوم</text>
<text x="230.8" y="64.3">يتساوخرد</text>
<text x="242.2" y="60.2">تساوخرد</text>
<text x="244.1" y="64.4">ديرخ</text>
<text x="7.9" y="117.6">Prepared By :</text>
<text x="39.8" y="117.6">Checked By :</text>
<text x="72" y="117.6">Approved By :</text>
<text x="105.2" y="117.6">Management :</text>
<text x="7.9" y="120.8">A.Jokar</text>
<text x="40.3" y="120.8">A.Jokar</text>
<text x="72.1" y="120.8">M.Rezaeifard</text>
<text x="13" y="136.4">Procurement</text>
<text x="52.3" y="136.4">Q.C.</text>
<text x="80.6" y="136.4">Warehouse</text>
<text x="116.9" y="136.4">Engineering</text>
<text x="153.5" y="136.4">Production</text>
<text x="191.1" y="136.4">Financial Dep't</text>
<text x="231.6" y="136.4">Planning Dep't</text>
</g>
<g font-size="2.3">
<text x="12.4" y="69.1">AE‐8002</text>
<text x="12.4" y="73.8">AE‐8002</text>
<text x="12.4" y="78.5">AE‐8002</text>
<text x="12.4" y="83.2">AE‐8002</text>
<text x="12.4" y="89.3">AE‐8002</text>
<text x="12.4" y="95.4">AE‐8002</text>
</g>
</svg>
